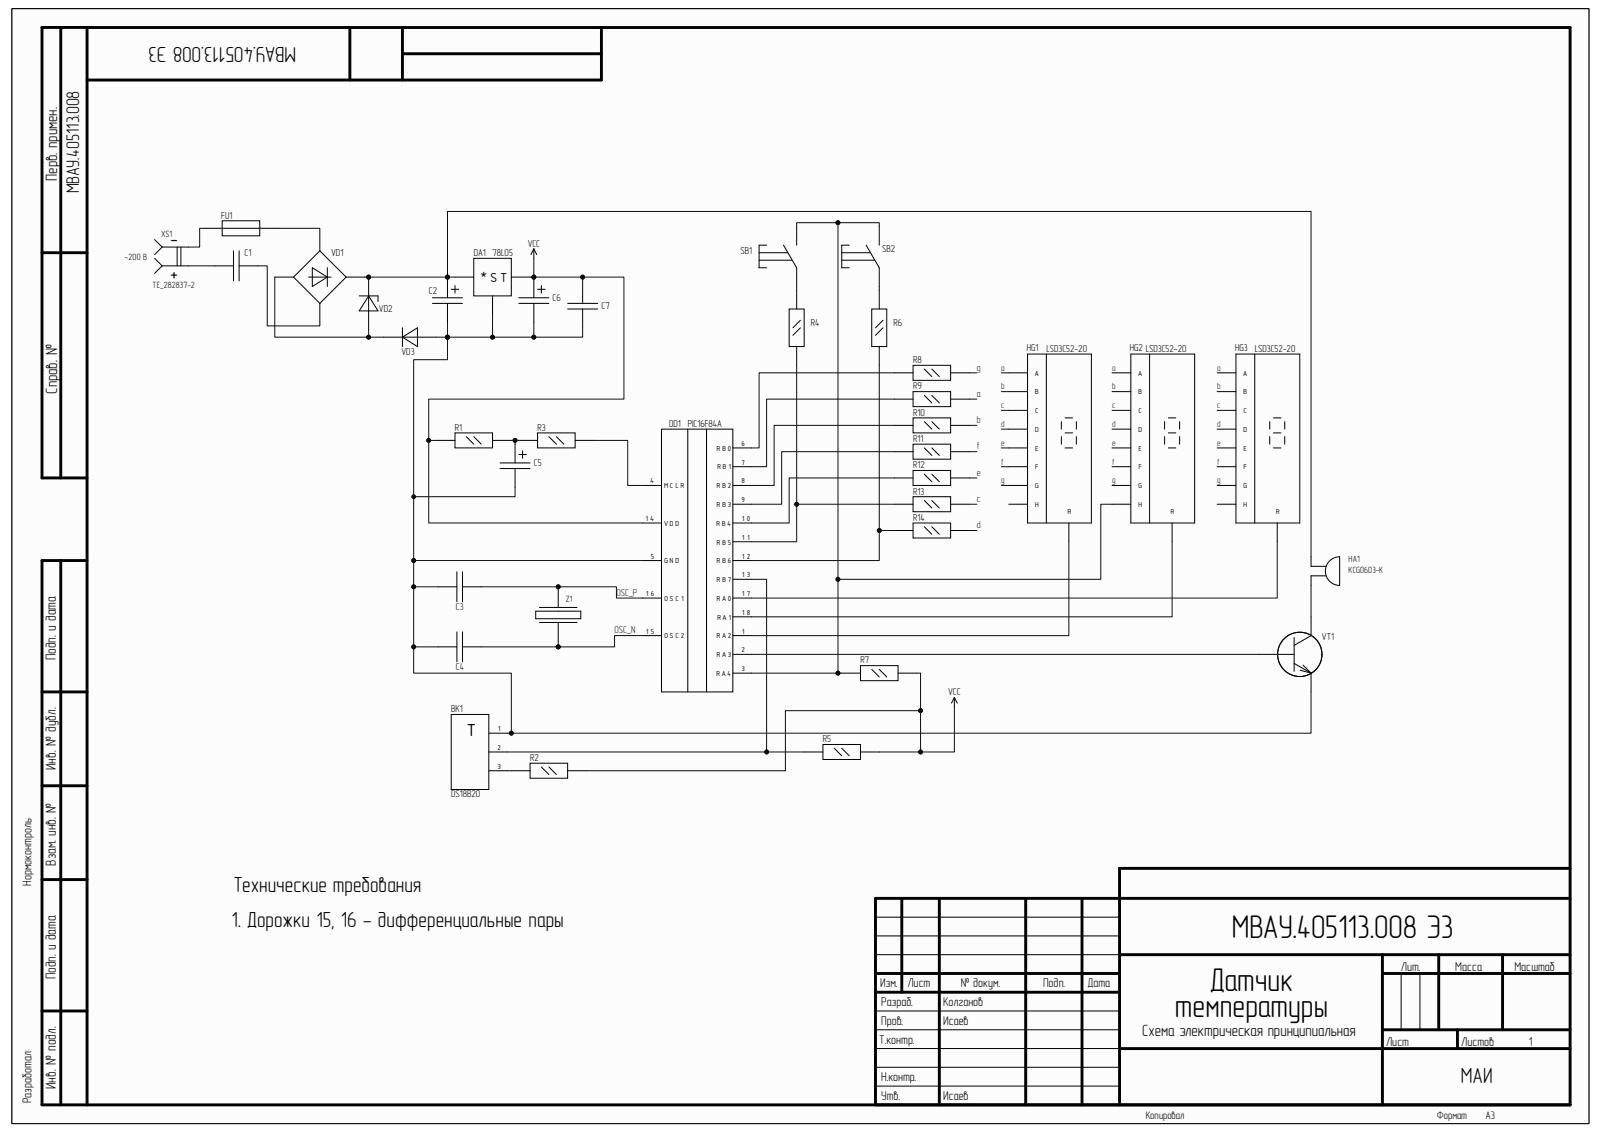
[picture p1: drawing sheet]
<svg xmlns="http://www.w3.org/2000/svg" width="420mm" height="297mm" viewBox="0 0 420 297" stroke-linecap="round" stroke-linejoin="round" font-family="sans-serif">
<path d="M3.1 2.3h413.7v292.5h-413.7z" fill-rule="evenodd" fill="#fcfcfc"/>
<path d="M3.1 2.3h413.7v292.5h-413.7z" fill="none" stroke="#000" stroke-width=".26"/>
<path d="M3.1 2.3h413.7v292.5h-413.7z" fill-rule="evenodd" fill="#fcfcfc"/>
<g fill="none" stroke="#000" stroke-width=".26">
<path d="M3.1 2.3h413.7v292.5h-413.7zM40.6 67.8l1.9 2M40.6 62.9l1.9 1.9M42.5 69.8h6.9M42.5 64.8h6.9M42.5 69.8l-1.9 1.9M42.5 64.8l-1.9 2M46.5 64.8v5M47.5 64.8v5M56.3 69.8h4.9M61.2 65.8v7.9M62.7 65.8v7.9"/>
<path d="M62.7 69.8h4.9M72.1 72.7h4.9M77 72.7l6.9 6.9M80.9 72.7h6M81.9 70.2l4 2.5-4 2.5zM83.9 65.8l-6.9 6.9M83.9 65.8l6.9 6.9M83.9 60.9v4.9M83.9 79.6v4.9M85.9 70.2v5M90.8 72.7h4.9M90.8 72.7l-6.9 6.9"/>
<path d="M119.4 72.7h4.9M124.3 67.8h9.8v9.8h-9.8zM129.2 77.6v5M134.1 72.7h5M100.6 88.5h13.8M105.6 88.5l3.9-2.5v4.9zM105.6 86v4.9M229.7 250.5h64M229.7 245.6h64M229.7 240.6h64M367.6 255.4v14.8M372.5 255.4v14.8"/>
<path d="M229.7 275.1h64M229.7 270.2h64M229.7 265.3h64M229.7 285h64M229.7 280h64"/>
</g>
<circle cx="22.8" cy="7.2" r=".38" fill="#000"/>
<g fill="none" stroke="#000" stroke-width=".76">
<path d="M15.9 7.2v118.2M22.8 7.2v282.7M91.8 7.2v13.8M105.6 7.2v13.8M105.6 14.1h52.2M157.8 7.2v13.8h-135M11 66.3h11.8M22.8 125.4h-11.8v-118.2h400.9v282.7h-400.9v-142.8h11.8M15.9 147.1v142.8M11 181.5h11.8M11 206.2h11.8M11 230.8h11.8"/>
<path d="M236.6 235.7v24.6M246.4 235.7v54.2M269.1 235.7v54.2M283.8 235.7v54.2M411.9 235.7h-182.2v54.2M411.9 227.8h-118.2v62.1M229.7 255.4h64M293.7 250.5h118.2M362.6 255.4h49.3M362.6 250.5v39.4M377.4 250.5v19.7M394.2 250.5v19.7"/>
<path d="M11 265.3h11.8M229.7 260.3h64M293.7 275.1h118.2M362.6 270.2h49.3M382.3 270.2v4.9"/>
</g>
<circle cx="96.7" cy="72.7" r=".5" fill="#0e0e0e"/>
<circle cx="96.7" cy="72.7" r=".5" fill="none" stroke="#0e0e0e" stroke-width=".26"/>
<path d="M94.2 77.6h5M96.7 77.6l2.5 4h-5zM96.7 72.7v4.9M96.7 81.6v4.9" fill="none" stroke="#000" stroke-width=".26"/>
<circle cx="96.7" cy="72.7" r=".5" fill="#0e0e0e"/>
<g fill="none" stroke="#0e0e0e" stroke-width=".26">
<path d="M73.1 59.9h10.8v1M49.4 69.8h6.9M67.6 69.8h2.5v15.7h13.8v-1M117.4 72.7v.5"/>
<circle cx="96.7" cy="72.7" r=".5"/>
</g>
<g fill="none" stroke="#000" stroke-width=".26">
<path d="M53.4 59.9h19.7M58.3 57.9h9.8v4h-9.8zM209 59.4v4.9M230.7 59.4v4.9M96.7 77.6v4M99.2 77.6v1.5M113.4 79.6h7.9M113.4 78.1h7.9M117.4 73.2v4.9M117.4 79.6v4.9M118.4 75.9h1.9M119.4 74.9v2"/>
<path d="M136.1 79.6h7.9M136.1 78.1h7.9M140 65.3v2.5M140 73.2v4.9M140 79.6v4.9M140 65.3l-.7 1.5M140 65.3l.8 1.5M141 75.9h2M142 74.9v2M148.9 79.6h7.9M152.8 74.7v4.9M199.1 68.3h8.7"/>
<path d="M199.1 66.3h7.6M201.1 64.3h-2v6h2M205.5 64.3l3.5 6v4.9M209 76.2v4.9M220.8 68.3h8.6M220.8 66.3h7.5M222.8 64.3h-2v6h2M227.2 64.3l3.5 6v4.9M230.7 76.2v4.9M148.9 81.1h7.9M152.8 81.1v4.9M207 81.1h4v9.8h-4z"/>
<path d="M209 90.9v5M210 86l-2 2M210 84l-2 2M228.7 81.1h3.9v9.8h-3.9zM230.7 90.9v5M231.6 86l-1.9 2M231.6 84l-1.9 2M234.6 97.8h4.9M239.5 95.9h9.9v3.9h-9.9zM242.5 96.8l1.9 2M244.4 96.8l2 2M249.4 97.8h4.9"/>
<path d="M264.6 97.8h5M269.6 92.9h16.7v44.3h-16.7zM274.5 92.9v44.3M291.7 97.8h5M296.7 92.9h16.7v44.3h-16.7zM301.6 92.9v44.3M319.3 97.8h4.9M324.2 92.9h16.8v44.3h-16.8zM329.2 92.9v44.3M114.4 115.5h5M119.4 113.6h9.8v3.9h-9.8zM122.3 114.6l2 1.9"/>
<path d="M124.3 114.6l2 1.9M129.2 115.5h4.9M135.1 116.5v5M136.1 115.5h4.9M136.1 119.2h2M137.1 118.3v1.9M141 113.6h9.9v3.9h-9.9zM144 114.6l1.9 1.9M145.9 114.6l2 1.9M150.9 115.5h4.9M173.5 112.6h18.7v68.9h-18.7zM180.4 112.6v68.9"/>
<path d="M185.3 112.6v68.9M192.2 117.5h5M234.6 104.7h4.9M234.6 111.6h4.9M234.6 118.5h4.9M239.5 102.8h9.9v3.9h-9.9zM239.5 109.6h9.9v4h-9.9zM239.5 116.5h9.9v4h-9.9zM242.5 103.7l1.9 2M242.5 110.6l1.9 2M242.5 117.5l1.9 2M244.4 103.7l2 2"/>
<path d="M244.4 110.6l2 2M244.4 117.5l2 2M249.4 104.7h4.9M249.4 111.6h4.9M249.4 118.5h4.9M264.6 117.5h5M264.6 102.8h5M264.6 107.7h5M264.6 112.6h5M278.4 110.6v2M278.4 114.6v1.9M279.4 117.5h2"/>
<path d="M279.4 109.6h2M279.4 113.6h2M282.4 110.6v2M282.4 114.6v1.9M291.7 117.5h5M291.7 102.8h5M291.7 107.7h5M291.7 112.6h5M305.5 110.6v2M305.5 114.6v1.9M306.5 117.5h2M306.5 109.6h2"/>
<path d="M306.5 113.6h2M309.4 110.6v2M309.4 114.6v1.9M319.3 117.5h4.9M319.3 102.8h4.9M319.3 107.7h4.9M319.3 112.6h4.9M333.1 110.6v2M333.1 114.6v1.9M334.1 117.5h1.9M334.1 109.6h1.9M334.1 113.6h1.9"/>
<path d="M337 110.6v2M337 114.6v1.9M131.2 122.9h7.9M131.2 121.5h7.9M135.1 122.9v5M168.6 127.4h4.9M168.6 137.2h4.9M192.2 127.4h5M192.2 122.4h5M192.2 132.3h5M192.2 137.2h5M234.6 132.3h4.9"/>
<path d="M234.6 125.4h4.9M234.6 139.2h4.9M239.5 123.4h9.9v4h-9.9zM239.5 130.3h9.9v4h-9.9zM239.5 137.2h9.9v4h-9.9zM242.5 124.4l1.9 2M242.5 131.3l1.9 2M242.5 138.2l1.9 2M244.4 124.4l2 2M244.4 131.3l2 2M244.4 138.2l2 2M249.4 132.3h4.9"/>
<path d="M249.4 125.4h4.9M249.4 139.2h4.9M264.6 127.4h5M264.6 122.4h5M264.6 132.3h5M280.4 137.2v4.9M291.7 127.4h5M291.7 122.4h5M291.7 132.3h5M307.5 137.2v4.9M319.3 127.4h4.9M319.3 122.4h4.9"/>
<path d="M319.3 132.3h4.9M335.1 137.2v4.9M114.9 154h5M119.9 150v7.9M121.3 150v7.9M121.3 154h4.9M141.5 159.4h9.9M146.4 154.5v4.9M168.6 147.1h4.9M168.6 156.9h4.9M192.2 147.1h5M192.2 142.1h5"/>
<path d="M192.2 152h5M192.2 156.9h5M114.9 169.7h5M119.9 165.8v7.9M121.3 165.8v7.9M121.3 169.7h4.9M140.5 160.4h11.9v1.9h-11.9zM141.5 163.3h9.9M146.4 163.3v4.9M168.6 166.8h4.9M192.2 166.8h5M192.2 171.7h5"/>
<path d="M192.2 176.6h5M192.2 161.8h5M220.8 176.6h4.9M225.7 174.6h9.9v4h-9.9zM228.7 175.6l2 2M230.7 175.6l1.9 2M235.6 176.6h4.9M330.1 171.7h9.4M339.5 167.3v8.8M339.5 174.1l4.4 2.5M341.1 175.9l2.8 .7M341.8 174.5l2.1 2.1"/>
<path d="M343.9 161.8v5l-4.4 2.5M343.9 176.6v4.9M118.4 187.5h9.8v19.6h-9.8zM128.2 192.4h4.9M128.2 197.3h4.9M211 197.3h4.9M215.9 195.3h9.8v4h-9.8zM218.8 196.3l2 2M220.8 196.3l2 2M225.7 197.3h5M250.4 183l-.8 1.5M250.4 183l.7 1.5"/>
<path d="M250.4 183v2.5M128.2 202.2h4.9M134.1 202.2h5M139.1 200.3h9.8v3.9h-9.8zM142 201.2l2 2M144 201.2l2 2M148.9 202.2h4.9"/>
<circle cx="341" cy="171.7" r="5.8"/>
</g>
<circle cx="117.4" cy="72.7" r=".5" fill="#0e0e0e"/>
<g fill="none" stroke="#0e0e0e" stroke-width=".26">
<path d="M53.4 59.9h-1v4.9h-3M140 67.8v4.9"/>
<circle cx="117.4" cy="72.7" r=".5"/>
</g>
<circle cx="140" cy="72.7" r=".5" fill="#0e0e0e"/>
<g fill="none" stroke="#0e0e0e" stroke-width=".26">
<path d="M129.2 82.6v5.9"/>
<circle cx="140" cy="72.7" r=".5"/>
</g>
<circle cx="129.2" cy="88.5" r=".5" fill="#0e0e0e"/>
<g fill="none" stroke="#0e0e0e" stroke-width=".26">
<path d="M96.7 86.5v2"/>
<circle cx="129.2" cy="88.5" r=".5"/>
</g>
<circle cx="96.7" cy="88.5" r=".5" fill="#0e0e0e"/>
<g fill="none" stroke="#0e0e0e" stroke-width=".26">
<path d="M112.5 115.5v21.7h56.1M155.8 115.5h8.9v11.9h3.9"/>
<circle cx="96.7" cy="88.5" r=".5"/>
</g>
<circle cx="112.5" cy="115.5" r=".5" fill="#0e0e0e"/>
<g fill="none" stroke="#0e0e0e" stroke-width=".26">
<path d="M197.2 152h3.9v45.3M133.1 202.2h1"/>
<circle cx="112.5" cy="115.5" r=".5"/>
</g>
<circle cx="201.1" cy="197.3" r=".5" fill="#0e0e0e"/>
<g fill="none" stroke="#0e0e0e" stroke-width=".26">
<path d="M250.4 185.5v11.8h-19.7"/>
<circle cx="201.1" cy="197.3" r=".5"/>
</g>
<circle cx="241.5" cy="197.3" r=".5" fill="#0e0e0e"/>
<g fill="none" stroke="#0e0e0e" stroke-width=".26">
<path d="M197.2 171.7h132.9M343.9 181.5v10.9h-209.8"/>
<circle cx="241.5" cy="197.3" r=".5"/>
</g>
<circle cx="134.1" cy="192.4" r=".5" fill="#0e0e0e"/>
<g fill="none" stroke="#0e0e0e" stroke-width=".26">
<path d="M240.5 176.6h1v9.9h-35.5v15.7h-52.2"/>
<circle cx="134.1" cy="192.4" r=".5"/>
</g>
<circle cx="241.5" cy="186.5" r=".5" fill="#0e0e0e"/>
<g fill="none" stroke="#0e0e0e" stroke-width=".26">
<path d="M241.5 186.5v10.8"/>
<circle cx="241.5" cy="186.5" r=".5"/>
</g>
<circle cx="241.5" cy="186.5" r=".5" fill="#0e0e0e"/>
<circle cx="241.5" cy="186.5" r=".5" fill="none" stroke="#0e0e0e" stroke-width=".26"/>
<circle cx="241.5" cy="197.3" r=".5" fill="#0e0e0e"/>
<g fill="none" stroke="#0e0e0e" stroke-width=".26">
<path d="M117.4 72.7v-17.2h226.5v90.6M234.6 97.8h-35.5v19.7h-1.9M234.6 104.7h-33.5v17.7h-3.9M234.6 111.6h-31.5v15.8h-5.9M234.6 118.5h-29.5v13.8h-7.9M234.6 125.4h-27.6v11.8h-9.8"/>
<circle cx="241.5" cy="197.3" r=".5"/>
</g>
<circle cx="117.4" cy="72.7" r=".5" fill="#0e0e0e"/>
<g fill="none" stroke="#0e0e0e" stroke-width=".26">
<path d="M95.7 72.7h23.7"/>
<circle cx="117.4" cy="72.7" r=".5"/>
</g>
<circle cx="117.4" cy="72.7" r=".5" fill="#0e0e0e"/>
<circle cx="117.4" cy="72.7" r=".5" fill="none" stroke="#0e0e0e" stroke-width=".26"/>
<circle cx="96.7" cy="72.7" r=".5" fill="#0e0e0e"/>
<g fill="none" stroke="#0e0e0e" stroke-width=".26">
<path d="M72.1 72.7v15.8h28.5"/>
<circle cx="96.7" cy="72.7" r=".5"/>
</g>
<circle cx="96.7" cy="88.5" r=".5" fill="#0e0e0e"/>
<g fill="none" stroke="#0e0e0e" stroke-width=".26">
<path d="M140 72.7v.5"/>
<circle cx="96.7" cy="88.5" r=".5"/>
</g>
<circle cx="140" cy="72.7" r=".5" fill="#0e0e0e"/>
<g fill="none" stroke="#0e0e0e" stroke-width=".26">
<path d="M209 75.2v1M230.7 75.2v1M135.1 127.9v2.4h-26.6"/>
<circle cx="140" cy="72.7" r=".5"/>
</g>
<circle cx="108.5" cy="130.3" r=".5" fill="#0e0e0e"/>
<g fill="none" stroke="#0e0e0e" stroke-width=".26">
<path d="M134.1 115.5h2"/>
<circle cx="108.5" cy="130.3" r=".5"/>
</g>
<circle cx="135.1" cy="115.5" r=".5" fill="#0e0e0e"/>
<g fill="none" stroke="#0e0e0e" stroke-width=".26">
<path d="M135.1 115.5v1"/>
<circle cx="135.1" cy="115.5" r=".5"/>
</g>
<circle cx="135.1" cy="115.5" r=".5" fill="#0e0e0e"/>
<g fill="none" stroke="#0e0e0e" stroke-width=".26">
<path d="M230.7 95.9v51.2h-33.5M254.3 97.8h2M262.7 97.8h1.9M254.3 104.7h2M254.3 111.6h2M254.3 118.5h2M262.7 102.8h1.9M262.7 107.7h1.9M262.7 112.6h1.9M262.7 117.5h1.9M254.3 125.4h2M254.3 132.3h2"/>
<path d="M254.3 139.2h2M262.7 122.4h1.9M262.7 127.4h1.9"/>
<circle cx="135.1" cy="115.5" r=".5"/>
</g>
<circle cx="230.7" cy="139.2" r=".5" fill="#0e0e0e"/>
<g fill="none" stroke="#0e0e0e" stroke-width=".26">
<path d="M230.7 139.2h3.9"/>
<circle cx="230.7" cy="139.2" r=".5"/>
</g>
<circle cx="230.7" cy="139.2" r=".5" fill="#0e0e0e"/>
<g fill="none" stroke="#0e0e0e" stroke-width=".26">
<path d="M209 95.9v46.2h-11.8"/>
<circle cx="230.7" cy="139.2" r=".5"/>
</g>
<circle cx="209" cy="132.3" r=".5" fill="#0e0e0e"/>
<g fill="none" stroke="#0e0e0e" stroke-width=".26">
<path d="M209 132.3h25.6"/>
<circle cx="209" cy="132.3" r=".5"/>
</g>
<circle cx="209" cy="132.3" r=".5" fill="#0e0e0e"/>
<g fill="none" stroke="#0e0e0e" stroke-width=".26">
<path d="M280.4 142.1v24.7h-83.2M307.5 142.1v19.7h-110.3M335.1 142.1v14.8h-137.9M133.1 197.3h77.9"/>
<circle cx="209" cy="132.3" r=".5"/>
</g>
<circle cx="201.1" cy="197.3" r=".5" fill="#0e0e0e"/>
<g fill="none" stroke="#0e0e0e" stroke-width=".26">
<path d="M291.7 132.3h-2.9v19.7h-69"/>
<circle cx="201.1" cy="197.3" r=".5"/>
</g>
<circle cx="219.8" cy="152" r=".5" fill="#0e0e0e"/>
<g fill="none" stroke="#0e0e0e" stroke-width=".26">
<path d="M197.2 176.6h23.6"/>
<circle cx="219.8" cy="152" r=".5"/>
</g>
<circle cx="219.8" cy="176.6" r=".5" fill="#0e0e0e"/>
<g fill="none" stroke="#0e0e0e" stroke-width=".26">
<path d="M219.8 58.4v118.2"/>
<circle cx="219.8" cy="176.6" r=".5"/>
</g>
<circle cx="219.8" cy="176.6" r=".5" fill="#0e0e0e"/>
<circle cx="219.8" cy="176.6" r=".5" fill="none" stroke="#0e0e0e" stroke-width=".26"/>
<circle cx="219.8" cy="152" r=".5" fill="#0e0e0e"/>
<circle cx="219.8" cy="152" r=".5" fill="none" stroke="#0e0e0e" stroke-width=".26"/>
<circle cx="219.8" cy="58.4" r=".5" fill="#0e0e0e"/>
<g fill="none" stroke="#0e0e0e" stroke-width=".26">
<path d="M209 59.4v-1h21.7v1"/>
<circle cx="219.8" cy="58.4" r=".5"/>
</g>
<circle cx="219.8" cy="58.4" r=".5" fill="#0e0e0e"/>
<g fill="none" stroke="#0e0e0e" stroke-width=".26">
<path d="M108.5 154h6.4"/>
<circle cx="219.8" cy="58.4" r=".5"/>
</g>
<circle cx="108.5" cy="154" r=".5" fill="#0e0e0e"/>
<g fill="none" stroke="#0e0e0e" stroke-width=".26">
<path d="M108.5 169.7h6.4"/>
<circle cx="108.5" cy="154" r=".5"/>
</g>
<circle cx="108.5" cy="169.7" r=".5" fill="#0e0e0e"/>
<g fill="none" stroke="#0e0e0e" stroke-width=".26">
<path d="M146.4 168.2v1.5"/>
<circle cx="108.5" cy="169.7" r=".5"/>
</g>
<circle cx="146.4" cy="169.7" r=".5" fill="#0e0e0e"/>
<g fill="none" stroke="#0e0e0e" stroke-width=".26">
<path d="M126.2 154h20.2"/>
<circle cx="146.4" cy="169.7" r=".5"/>
</g>
<circle cx="146.4" cy="154" r=".5" fill="#0e0e0e"/>
<g fill="none" stroke="#0e0e0e" stroke-width=".26">
<path d="M146.4 154.5v-.5h15.3v2.9h6.9"/>
<circle cx="146.4" cy="154" r=".5"/>
</g>
<circle cx="146.4" cy="154" r=".5" fill="#0e0e0e"/>
<g fill="none" stroke="#0e0e0e" stroke-width=".26">
<path d="M126.2 169.7h20.2"/>
<circle cx="146.4" cy="154" r=".5"/>
</g>
<circle cx="146.4" cy="169.7" r=".5" fill="#0e0e0e"/>
<g fill="none" stroke="#0e0e0e" stroke-width=".26">
<path d="M168.6 166.8h-7.4v2.9h-14.8"/>
<circle cx="146.4" cy="169.7" r=".5"/>
</g>
<circle cx="146.4" cy="169.7" r=".5" fill="#0e0e0e"/>
<g fill="none" stroke="#0e0e0e" stroke-width=".26">
<path d="M108.5 147.1v29.5h25.6v15.8h-1"/>
<circle cx="146.4" cy="169.7" r=".5"/>
</g>
<circle cx="134.1" cy="192.4" r=".5" fill="#0e0e0e"/>
<circle cx="134.1" cy="192.4" r=".5" fill="none" stroke="#0e0e0e" stroke-width=".26"/>
<circle cx="108.5" cy="169.7" r=".5" fill="#0e0e0e"/>
<circle cx="108.5" cy="169.7" r=".5" fill="none" stroke="#0e0e0e" stroke-width=".26"/>
<circle cx="108.5" cy="154" r=".5" fill="#0e0e0e"/>
<circle cx="108.5" cy="154" r=".5" fill="none" stroke="#0e0e0e" stroke-width=".26"/>
<circle cx="108.5" cy="147.1" r=".5" fill="#0e0e0e"/>
<g fill="none" stroke="#0e0e0e" stroke-width=".26">
<path d="M117.4 84.5v4"/>
<circle cx="108.5" cy="147.1" r=".5"/>
</g>
<circle cx="117.4" cy="88.5" r=".5" fill="#0e0e0e"/>
<g fill="none" stroke="#0e0e0e" stroke-width=".26">
<path d="M114.4 88.5h3"/>
<circle cx="117.4" cy="88.5" r=".5"/>
</g>
<circle cx="117.4" cy="88.5" r=".5" fill="#0e0e0e"/>
<g fill="none" stroke="#0e0e0e" stroke-width=".26">
<path d="M140 88.5h-22.6v5.9h-8.9v52.7h60.1"/>
<circle cx="117.4" cy="88.5" r=".5"/>
</g>
<circle cx="140" cy="88.5" r=".5" fill="#0e0e0e"/>
<circle cx="140" cy="88.5" r=".5" fill="none" stroke="#0e0e0e" stroke-width=".26"/>
<circle cx="129.2" cy="88.5" r=".5" fill="#0e0e0e"/>
<circle cx="129.2" cy="88.5" r=".5" fill="none" stroke="#0e0e0e" stroke-width=".26"/>
<circle cx="117.4" cy="88.5" r=".5" fill="#0e0e0e"/>
<circle cx="117.4" cy="88.5" r=".5" fill="none" stroke="#0e0e0e" stroke-width=".26"/>
<circle cx="117.4" cy="88.5" r=".5" fill="#0e0e0e"/>
<circle cx="117.4" cy="88.5" r=".5" fill="none" stroke="#0e0e0e" stroke-width=".26"/>
<circle cx="108.5" cy="147.1" r=".5" fill="#0e0e0e"/>
<g fill="none" stroke="#0e0e0e" stroke-width=".26">
<path d="M152.8 72.7h10.9v32h-51.2v10.8h1.9"/>
<circle cx="108.5" cy="147.1" r=".5"/>
</g>
<circle cx="152.8" cy="72.7" r=".5" fill="#0e0e0e"/>
<circle cx="152.8" cy="72.7" r=".5" fill="none" stroke="#0e0e0e" stroke-width=".26"/>
<circle cx="112.5" cy="115.5" r=".5" fill="#0e0e0e"/>
<g fill="none" stroke="#0e0e0e" stroke-width=".26">
<path d="M140 84.5v4h12.8v-2.5"/>
<circle cx="112.5" cy="115.5" r=".5"/>
</g>
<circle cx="140" cy="88.5" r=".5" fill="#0e0e0e"/>
<g fill="none" stroke="#0e0e0e" stroke-width=".26">
<path d="M139.1 72.7h13.7v2"/>
<circle cx="140" cy="88.5" r=".5"/>
</g>
<circle cx="140" cy="72.7" r=".5" fill="#0e0e0e"/>
<circle cx="140" cy="72.7" r=".5" fill="none" stroke="#0e0e0e" stroke-width=".26"/>
<circle cx="152.8" cy="72.7" r=".5" fill="#0e0e0e"/>
<g fill="none" stroke="#0e0e0e" stroke-width=".26">
<path d="M343.9 153.6v8.2"/>
<circle cx="152.8" cy="72.7" r=".5"/>
</g>
<path d="M343.9 146.1v2.5h3.9M347.8 151.1h-3.9v2.5M348.8 147.2a3.7 3.7 0 0 1 2.6-1.1v7.5a3.8 3.8 0 0 1-3.4-2.3 3.8 3.8 0 0 1 .8-4.1z" fill="none" stroke="#000" stroke-width=".26"/>
<g font-size="8.6">
<text x="323.2" y="246.1">МВАУ.405113.008 Э3</text>
<text x="317.2" y="259.9">Датчик</text>
<text x="308.2" y="266.8">температуры</text>
</g>
<g font-size="5.7">
<text x="77.7" y="12.4" transform="rotate(-180 77.7 12.4)">МВАУ.405113.008 Э3</text>
<text x="61.3" y="233.9">Технические требования</text>
<text x="60.7" y="243.3">1. Дорожки 15, 16 - дифференциальные пары</text>
<text x="383.2" y="284.2">МАИ</text>
</g>
<g font-size="4.9">
<text x="47.5" y="62.1" transform="rotate(-180 47.5 62.1)">-</text>
<text x="47.5" y="71" transform="rotate(-180 47.5 71)">+</text>
<text x="122" y="193.1">T</text>
</g>
<text font-size="4.8" x="20.8" y="50.8" transform="rotate(-90 20.8 50.8)">МВАУ.405113.008</text>
<g font-size="4.3">
<text x="15" y="47.5" transform="rotate(-90 15 47.5)">Перв. примен.</text>
<text x="15" y="103.3" transform="rotate(-90 15 103.3)">Справ. №</text>
<text x="299.6" y="271.7">Схема электрическая принципиальная</text>
</g>
<g font-size="3.8">
<text x="14.6" y="173.2" transform="rotate(-90 14.6 173.2)">Подп. и дата</text>
<text x="14.6" y="202" transform="rotate(-90 14.6 202)">Инв. № дубл.</text>
<text x="14.6" y="227.1" transform="rotate(-90 14.6 227.1)">Взам. инв. №</text>
<text x="14.6" y="257" transform="rotate(-90 14.6 257)">Подп. и дата</text>
<text x="14.6" y="285.7" transform="rotate(-90 14.6 285.7)">Инв. № подл.</text>
</g>
<text font-size="3.7" x="125.6" y="74">*ST</text>
<g font-size="3.3">
<text x="8.3" y="232.5" transform="rotate(-90 8.3 232.5)">Нормоконтроль:</text>
<text x="367.5" y="254.7">Лит.</text>
<text x="381.8" y="254.7">Масса</text>
<text x="397.3" y="254.7">Масштаб</text>
<text x="230.9" y="259.1">Изм.</text>
<text x="238" y="259.1">Лист</text>
<text x="252.1" y="259.1">№ докум.</text>
<text x="273.6" y="259.1">Подп.</text>
<text x="285.2" y="259.1">Дата</text>
<text x="231.1" y="268.9">Пров.</text>
<text x="231.1" y="264">Разраб.</text>
<text x="247.4" y="268.9">Исаев</text>
<text x="247.4" y="264">Колганов</text>
<text x="230.7" y="273.9">Т.контр.</text>
<text x="363.6" y="274.4">Лист</text>
<text x="383.3" y="274.4">Листов</text>
<text x="401.1" y="274.4">1</text>
<text x="231.1" y="283.7">Н.контр.</text>
<text x="8.3" y="289.5" transform="rotate(-90 8.3 289.5)">Разработал:</text>
<text x="231.1" y="288.6">Утв.</text>
<text x="247.4" y="288.6">Исаев</text>
</g>
<g font-size="2.9">
<text x="300.6" y="293.7">Копировал</text>
<text x="376.9" y="293.7">Формат</text>
<text x="389.7" y="293.7">A3</text>
</g>
<g font-size="2.6">
<text x="58" y="57.4">FU1</text>
<text x="138.4" y="64.7">VCC</text>
<text x="231.4" y="66">SB2</text>
<text x="64.2" y="67.2">C1</text>
<text x="86.9" y="67.2">VD1</text>
<text x="124.3" y="67.2">DA1 78L05</text>
<text x="194.2" y="66.7">SB1</text>
<text x="112.5" y="77">C2</text>
<text x="99.4" y="81.8">VD2</text>
<text x="144.9" y="79">C6</text>
<text x="157.8" y="81">C7</text>
<text x="212.7" y="85.5">R4</text>
<text x="234.4" y="85.5">R6</text>
<text x="105.3" y="93.1">VD3</text>
<text x="239.5" y="95.3">R8</text>
<text x="269.3" y="92.1">HG1</text>
<text x="274.5" y="92.3">LSD3C52-20</text>
<text x="296.4" y="92.1">HG2 LSD3C52-20</text>
<text x="324" y="92.1">HG3</text>
<text x="329.1" y="92.3">LSD3C52-20</text>
<text x="239.5" y="102.2">R9</text>
<text x="119.3" y="113">R1</text>
<text x="141" y="113">R3</text>
<text x="175.5" y="112">DD1</text>
<text x="180.4" y="112">PIC16F84A</text>
<text x="239.5" y="109.1">R10</text>
<text x="239.5" y="116">R11</text>
<text x="140" y="122.3">C5</text>
<text x="239.5" y="122.9">R12</text>
<text x="239.5" y="129.8">R13</text>
<text x="239.5" y="136.6">R14</text>
<text x="346.8" y="167.8">VT1</text>
<text x="225.7" y="174.1">R7</text>
<text x="248.8" y="182.4">VCC</text>
<text x="118.4" y="186.9">BK1</text>
<text x="215.9" y="194.7">R5</text>
<text x="139.1" y="199.6">R2</text>
<text x="118.4" y="209">DS18B20</text>
</g>
<g font-size="2.6" fill="#262626">
<text x="256.2" y="97.2">g</text>
<text x="256.2" y="104.1">a</text>
<text x="256.2" y="111">b</text>
<text x="256.2" y="117.9">f</text>
<text x="256.2" y="124.8">e</text>
<text x="256.2" y="131.7">c</text>
<text x="256.2" y="138.6">d</text>
<text x="161.7" y="156.3">OSC_P</text>
<text x="161.2" y="166.2">OSC_N</text>
</g>
<g font-size="2.6" fill="#0e0e0e">
<text x="119.6" y="160.1">C3</text>
<text x="119.6" y="175.8">C4</text>
</g>
<g font-size="2.4">
<text x="42.3" y="62.1">XS1</text>
<text x="32.7" y="68.2">~200 В</text>
<text x="40" y="75.6">TE_282837-2</text>
<text x="353.8" y="147.5">HA1</text>
<text x="353.8" y="150.5">KCG0603-K</text>
<text x="148.4" y="157.9">Z1</text>
</g>
<g font-size="2.4" fill="#262626">
<text x="262.7" y="97.3">a</text>
<text x="291.7" y="97.3">a</text>
<text x="319.3" y="97.3">a</text>
<text x="262.7" y="102.2">b</text>
<text x="262.7" y="107.1">c</text>
<text x="291.7" y="102.2">b</text>
<text x="291.7" y="107.1">c</text>
<text x="319.3" y="102.2">b</text>
<text x="319.3" y="107.1">c</text>
<text x="262.7" y="112.1">d</text>
<text x="291.7" y="112.1">d</text>
<text x="319.3" y="112.1">d</text>
<text x="262.7" y="117">e</text>
<text x="291.7" y="117">e</text>
<text x="319.3" y="117">e</text>
<text x="262.7" y="121.9">f</text>
<text x="291.7" y="121.9">f</text>
<text x="319.3" y="121.9">f</text>
<text x="262.7" y="126.8">g</text>
<text x="291.7" y="126.8">g</text>
<text x="319.3" y="126.8">g</text>
</g>
<g font-size="2">
<text x="271.3" y="98.6">A</text>
<text x="298.4" y="98.6">A</text>
<text x="326" y="98.6">A</text>
<text x="271.3" y="103.5">B</text>
<text x="298.4" y="103.5">B</text>
<text x="326" y="103.5">B</text>
<text x="271.3" y="108.4">C</text>
<text x="271.3" y="113.3">D</text>
<text x="298.4" y="108.4">C</text>
<text x="298.4" y="113.3">D</text>
<text x="326" y="108.4">C</text>
<text x="326" y="113.3">D</text>
<text x="187.8" y="118.2">RB0</text>
<text x="194.2" y="117">6</text>
<text x="271.3" y="118.2">E</text>
<text x="298.4" y="118.2">E</text>
<text x="326" y="118.2">E</text>
<text x="187.9" y="123.1">RB1</text>
<text x="194.2" y="121.9">7</text>
<text x="271.3" y="123.1">F</text>
<text x="298.4" y="123.1">F</text>
<text x="326" y="123.1">F</text>
<text x="170.4" y="126.8">4</text>
<text x="174" y="128.1">MCLR</text>
<text x="187.8" y="128.1">RB2</text>
<text x="194.2" y="126.8">8</text>
<text x="194.2" y="131.8">9</text>
<text x="271.3" y="128.1">G</text>
<text x="298.4" y="128.1">G</text>
<text x="326" y="128.1">G</text>
<text x="169" y="136.7">14</text>
<text x="174" y="137.9">VDD</text>
<text x="187.7" y="137.9">RB4</text>
<text x="187.8" y="133">RB3</text>
<text x="194.2" y="136.7">10</text>
<text x="271.3" y="133">H</text>
<text x="279.8" y="135">R</text>
<text x="298.4" y="133">H</text>
<text x="306.9" y="135">R</text>
<text x="326" y="133">H</text>
<text x="334.5" y="135">R</text>
<text x="187.8" y="142.9">RB5</text>
<text x="194.2" y="141.6">11</text>
<text x="170.5" y="146.6">5</text>
<text x="174" y="147.8">GND</text>
<text x="187.8" y="147.8">RB6</text>
<text x="194.2" y="146.6">12</text>
<text x="187.8" y="152.7">RB7</text>
<text x="194.2" y="151.5">13</text>
<text x="169" y="156.4">16</text>
<text x="174" y="157.6">OSC1</text>
<text x="187.8" y="157.6">RA0</text>
<text x="194.2" y="156.4">17</text>
<text x="194.2" y="161.3">18</text>
<text x="169" y="166.2">15</text>
<text x="174" y="167.5">OSC2</text>
<text x="187.8" y="167.5">RA2</text>
<text x="187.9" y="162.6">RA1</text>
<text x="194.2" y="166.2">1</text>
<text x="187.8" y="172.4">RA3</text>
<text x="194.2" y="171.2">2</text>
<text x="187.7" y="177.3">RA4</text>
<text x="194.2" y="176.1">3</text>
<text x="130.2" y="191.9">1</text>
<text x="130.2" y="196.8">2</text>
<text x="130.2" y="201.7">3</text>
</g>
</svg>
